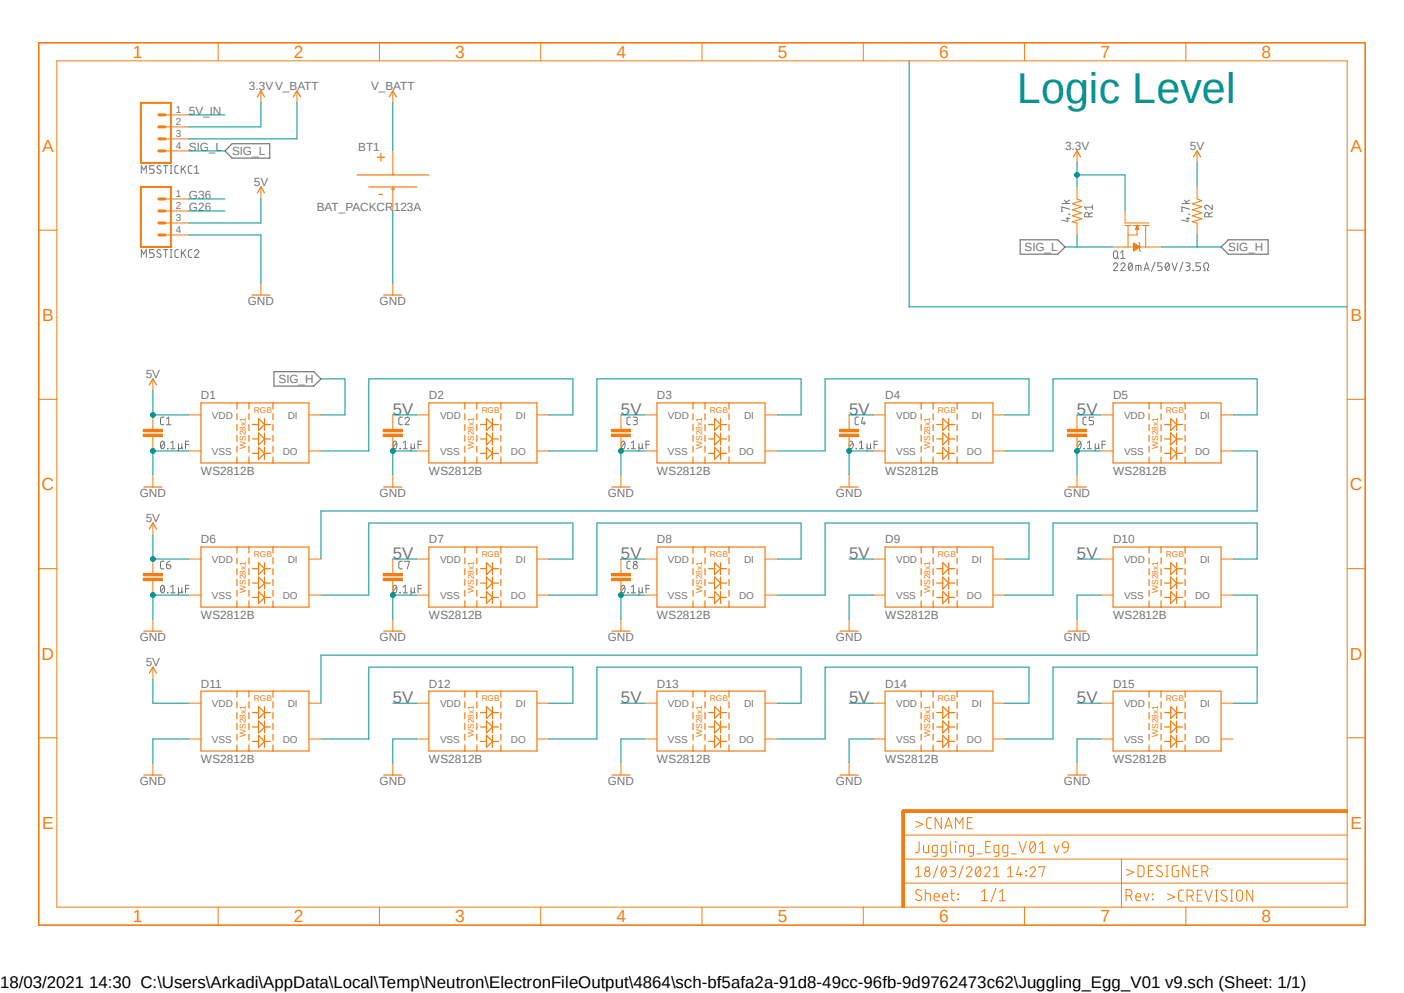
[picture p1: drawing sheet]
<svg xmlns="http://www.w3.org/2000/svg" width="297mm" height="210mm" viewBox="0 0 297 210" stroke-linecap="round" stroke-linejoin="round" font-family="sans-serif">
<path d="M7.9 8.8l281.2 187.2M289.1 8.8l-281.2 187.2" fill="none" stroke="#fff" stroke-width=".21"/>
<g fill="none" stroke="#757575" stroke-width=".21">
<path d="M29.9 36.7v-1.6l.5 .8 .5-.8v1.6M32.6 35.1h-.9v.7h.5a.45 .45 0 0 1 .4 .4 .45 .45 0 0 1-.4 .5h-.5M34 35.2l-.2-.1a.4 .4 0 0 0-.5 .1 .4 .4 0 0 0 .1 .5l.5 .3a.37 .37 0 0 1 .2 .4 .37 .37 0 0 1-.4 .3l-.5-.3M34.6 35.1h.9M35.1 35.1v1.6M36 36.7h.4M36 35.1h.4M36.2 35.1v1.6M37.7 35.1h-.5l-.2 .3v1.1l.7 .2M38.4 35.1v1.6M38.7 35.7l.6 1M39.3 35.1l-.9 .9"/>
<path d="M40.6 35.1h-.6l-.2 .3 .1 1.1 .7 .2M41.1 36.7h1M41.1 35.4l.5-.3v1.6M29.9 54.4v-1.6l.5 .9 .5-.9v1.6M32.6 52.8h-.9v.7h.5a.47 .47 0 0 1 .4 .5 .47 .47 0 0 1-.4 .4h-.5M34 53a.39 .39 0 0 0-.6-.1 .39 .39 0 0 0 0 .6l.5 .3a.37 .37 0 0 1 .2 .4 .37 .37 0 0 1-.4 .2l-.5-.2M34.6 52.8h.9M35.1 52.8v1.6M36 54.4h.4M36 52.8h.4M36.2 52.8v1.6M37.7 52.8l-.5 .1-.2 .3v1.1l.7 .1"/>
<path d="M38.4 52.8v1.6M38.7 53.4l.6 1M39.3 52.8l-.9 1M40.6 52.8l-.6 .1-.2 .3 .1 1.1 .7 .1M41.1 53.2a.44 .44 0 0 1 .7-.4 .44 .44 0 0 1 .1 .7l-.8 .9h1M224.6 43.1h1.7M225.2 42.3l.5 .8M225.5 46.2h.8M225.9 46v.9l-1.3-.4M226.1 45.3l.2 .1zM226.3 44.2l-1.7-.4v.9h.2M226.3 42.3l-.8 .5"/>
<path d="M230.3 45.8v-.4a.44 .44 0 0 0-.6-.4l-.3 .4v.4h1.7M231.1 44.9l-.8 .4M231.1 43.8h-1.7l.4 .5M231.1 43.4v.9M235.5 56a.44 .44 0 0 1 .7-.4 .44 .44 0 0 1 .1 .7l-.8 .9h.9M235.8 53.1a.44 .44 0 0 1 .6 .4v.7a.44 .44 0 0 1-.6 .4l-.3-.4v-.7zM236.3 54.3l.3 .4M237.1 53.4l.4-.4v1.7M237.1 54.7h.9M237.1 56a.44 .44 0 0 1 .6-.4 .44 .44 0 0 1 .2 .7l-.8 .9h.9M238.9 55.7l.2-.1a1.02 1.02 0 0 1 0 1.6 1.02 1.02 0 0 1-.2-1.5zM239.5 56l-.7 .9"/>
<path d="M240.3 57.2v-1.1l1 .1 .1 1M240.8 56.1v1.1M242 57.2l.6-1.6 .5 1.6M242.1 56.8h.9M244.3 55.4l-.7 2M245.8 55.6h-.9v.7h.5a.47 .47 0 0 1 .4 .5 .47 .47 0 0 1-.4 .4h-.5M246.8 55.7l.1-.1a.96 .96 0 0 1 0 1.6l-.3-.2a1.06 1.06 0 0 1 .2-1.3zM247.3 56l-.7 .9M247.9 55.6l.6 1.6 .5-1.6M250 43.1h1.6M250.3 55.4l-.7 2M250.6 42.3l.5 .8"/>
<path d="M250.9 55.6h.5a.36 .36 0 0 1 .4 .3 .36 .36 0 0 1-.4 .4h-.4M250.9 46.2h.7M251.3 56.3a.47 .47 0 0 1 .5 .5 .47 .47 0 0 1-.5 .4h-.4M251.3 46v.9l-1.3-.4M251.5 45.3l.1 .1zM251.6 44.2l-1.6-.4v.9h.2M251.6 42.3l-.7 .5M252.3 57.1l.1 .1zM254 55.6h-1v.7h.6a.47 .47 0 0 1 .4 .5 .47 .47 0 0 1-.4 .4h-.6M254.6 57.2h.3v-.4a.62 .62 0 0 1-.2-1 .62 .62 0 0 1 1 0 .62 .62 0 0 1-.3 1v.4h.3M255.7 45.8v-.4a.45 .45 0 0 0-.3-.5 .45 .45 0 0 0-.5 .3l-.1 .6h1.7M256.5 43.4v.9l-.9-.8a.44 .44 0 0 0-.7 .1 .44 .44 0 0 0 .3 .7"/>
<path d="M256.5 44.9l-.8 .4M34.2 93.3h.2a.93 .93 0 0 1 0 1.6 .98 .98 0 0 1-.2-1.6zM34.7 88.2l-.6 .1-.1 .3v1.1l.7 .1M34.8 93.6l-.8 1M35.2 89.8h1M35.2 88.6l.5-.4v1.6M35.4 94.8l.1 .1zM36.1 94.9h.9M36.1 93.6l.5-.3v1.6M37.8 94.6a.36 .36 0 0 0 .3 .3 .36 .36 0 0 0 .4-.3M37.8 93.9v1.6M38.5 93.9v.8l.2 .2"/>
<path d="M39.2 94h.8M40 93.3h-.8v1.6M83.4 93.3h.2a.98 .98 0 0 1 0 1.6 1.02 1.02 0 0 1-.2-1.6zM83.9 93.6l-.7 1M84.6 94.8l.1 .1zM85.1 88.2l-.5 .1-.2 .3 .1 1.1 .6 .1M85.3 94.9h.9M85.3 93.6l.4-.3v1.6M85.7 88.6a.45 .45 0 0 1 .6-.4 .45 .45 0 0 1 .1 .7l-.7 .9h.9M87 94.6a.36 .36 0 0 0 .3 .3 .36 .36 0 0 0 .4-.3M87 93.9v1.6M87.7 93.9v.9l.1 .1"/>
<path d="M88.4 94h.8M89.2 93.3h-.8v1.6M131.6 93.3h.2a.93 .93 0 0 1 0 1.6 .98 .98 0 0 1-.2-1.6zM132.2 93.6l-.8 1M132.8 94.8l.1 .1zM133.3 88.2l-.5 .1-.2 .3 .1 1.1 .6 .1M133.5 94.9h1M133.5 93.6l.5-.3v1.6M133.9 88.2l.8 .1a.37 .37 0 0 1 .1 .4 .37 .37 0 0 1-.3 .2h-.4M134.4 88.9l.2 .1a.46 .46 0 0 1 .2 .5 .46 .46 0 0 1-.4 .3h-.5M135.2 94.6a.36 .36 0 0 0 .3 .3 .36 .36 0 0 0 .4-.3M135.2 93.9v1.6"/>
<path d="M135.9 93.9v.8l.2 .2M136.7 94h.7M137.4 93.3h-.7v1.6M179.8 93.3h.2a.93 .93 0 0 1 0 1.6 1.02 1.02 0 0 1-.2-1.6zM180.4 93.6l-.7 1M181.1 94.8l.1 .1zM181.6 88.2l-.5 .1-.2 .3v1.1l.7 .1M181.8 94.9h.9M181.8 93.6l.4-.3v1.6M182.5 88.2l-.3 1.3h.9M182.8 89.1v.7M183.4 94.6l.1 .1a.37 .37 0 0 0 .4 .2 .37 .37 0 0 0 .2-.3"/>
<path d="M183.4 93.9v1.6M184.1 93.9v.8l.2 .2M184.9 94h.7M185.6 93.3h-.7v1.6M228.1 93.3h.2a.98 .98 0 0 1 0 1.6 1.02 1.02 0 0 1-.2-1.6zM228.6 93.6l-.7 1M229.3 94.8l.1 .1zM229.8 88.2l-.5 .1-.2 .3 .1 1.1 .6 .1M230 94.9h.9M230 93.6l.5-.3v1.6M231.4 88.2h-1v.7l.7 .1 .3 .3-.3 .5h-.7M231.7 94.6a.36 .36 0 0 0 .4 .3 .36 .36 0 0 0 .3-.3"/>
<path d="M231.7 93.9v1.6M232.4 93.9v.9l.2 .1M233.1 94h.7M233.8 93.3h-.7v1.6M34.7 118.7h-.6l-.1 .3v1.1l.7 .2M35.2 119.4l.8 .1a.47 .47 0 0 1-.1 .7 .47 .47 0 0 1-.7-.4zM36 118.7a.72 .72 0 0 0-.8 .7M85.1 118.7h-.5l-.2 .3 .1 1.1 .6 .2M85.7 118.9v-.2h.9l-.5 1.6M133.3 118.7h-.5l-.2 .3 .1 1.1 .6 .2M34.2 123.8h.2a.93 .93 0 0 1 0 1.6 .98 .98 0 0 1-.2-1.6zM34.8 124.1l-.8 .9"/>
<path d="M35.4 125.3l.1 .1zM36.1 124.1l.5-.3v1.6M36.1 125.4h.9M37.8 125a.36 .36 0 0 0 .3 .4 .36 .36 0 0 0 .4-.4M37.8 124.3v1.6M38.5 124.3v.9l.2 .2M39.2 124.5h.8M40 123.8h-.8v1.6M83.4 123.8h.2a.98 .98 0 0 1 0 1.6 1.02 1.02 0 0 1-.2-1.6zM83.9 124.1l-.7 .9M84.6 125.3l.1 .1zM85.3 124.1l.4-.3v1.6"/>
<path d="M85.3 125.4h.9M87 125v.2a.37 .37 0 0 0 .4 .2 .37 .37 0 0 0 .3-.4M87 124.3v1.6M87.7 124.3v1l.1 .1M88.4 124.5h.8M89.2 123.8h-.8v1.6M131.6 123.8h.2a.93 .93 0 0 1 0 1.6 .98 .98 0 0 1-.2-1.6zM132.2 124.1l-.8 .9M132.8 125.3l.1 .1zM133.5 124.1l.5-.3v1.6M133.5 125.4h1M135.2 125a.36 .36 0 0 0 .3 .4 .36 .36 0 0 0 .4-.4"/>
<path d="M135.2 124.3v1.6M135.9 124.3v.9l.2 .2M136.7 124.5h.7M137.4 123.8h-.7v1.6"/>
<circle cx="134.4" cy="119.9" r=".46"/>
<circle cx="134.4" cy="119.1" r=".37"/>
</g>
<path d="M47.6 31.9l1.5-1.5h8v3h-8zM215.8 50.7h8l1.5 1.5-1.5 1.6h-8zM258.3 52.2l1.5-1.5h8.5v3.1h-8.5zM58 78.6h8.4l1.5 1.5-1.5 1.6h-8.4z" fill="none" stroke="#757575" stroke-width=".25"/>
<g fill="none" stroke="#f57c10" stroke-width=".25">
<path d="M42.5 85.2h22.9v12.7h-22.9zM50.1 85.2v1.3M50.1 87.5v1.3M50.1 89.8v1.3M50.1 92.1v1.2M50.1 94.4v1.2M50.1 96.6v1.3M52.7 85.2v1.3M52.7 87.5v1.3M52.7 89.8v1.3M52.7 92.1v1.2M52.7 94.4v1.2"/>
<path d="M52.7 96.6v1.3M53.4 92.8h1.3M53.4 95.9h1.3M53.4 89.8h1.3M54.7 88.5l1.3 1.3-1.3 1.3zM54.7 91.6l1.3 1.2-1.3 1.3zM54.7 94.6l1.3 1.3-1.3 1.3zM56 88.5v2.6M56 91.6v2.5M56 94.6v2.6M56 92.8h1.2M56 95.9h1.2"/>
<path d="M56 89.8h1.2M57.7 85.2v1.3M57.7 87.5v1.3M57.7 89.8v1.3M57.7 92.1v1.2M57.7 94.4v1.2M57.7 96.6v1.3M90.7 85.2h22.9v12.7h-22.9zM98.3 85.2v1.3M98.3 87.5v1.3M98.3 89.8v1.3M98.3 92.1v1.2"/>
<path d="M98.3 94.4v1.2M98.3 96.6v1.3M100.9 85.2v1.3M100.9 87.5v1.3M100.9 89.8v1.3M100.9 92.1v1.2M100.9 94.4v1.2M100.9 96.6v1.3M101.6 92.8h1.3M101.6 95.9h1.3M101.6 89.8h1.3M102.9 88.5l1.3 1.3-1.3 1.3z"/>
<path d="M102.9 91.6l1.3 1.2-1.3 1.3zM102.9 94.6l1.3 1.3-1.3 1.3zM104.2 92.8h1.3M104.2 95.9h1.3M104.2 89.8h1.3M104.2 88.5v2.6M104.2 91.6v2.5M104.2 94.6v2.6M106 85.2v1.3M106 87.5v1.3M106 89.8v1.3M106 92.1v1.2"/>
<path d="M106 94.4v1.2M106 96.6v1.3"/>
</g>
<path d="M40 87.8h2.5M40 95.4h2.5M65.4 87.8h2.5M65.4 95.4h2.5M88.2 87.8h2.5M88.2 95.4h2.5M113.6 87.8h2.5M113.6 95.4h2.5" fill="none" stroke="#f57c10" stroke-width=".21"/>
<path d="M190.8 171.5h.5v20.4h-.5z" fill-rule="evenodd" fill="#f57c10"/>
<path d="M190.8 171.5h.5v20.4h-.5z" fill="none" stroke="#f57c10" stroke-width=".21"/>
<path d="M191 171.2h94v.6h-94z" fill-rule="evenodd" fill="#f57c10"/>
<g fill="none" stroke="#f57c10" stroke-width=".21">
<path d="M12 12.9h273v179h-273zM46.1 9.1v3.8M80.3 9.1v3.8M114.4 9.1v3.8M148.5 9.1v3.8M182.6 9.1v3.8M216.7 9.1v3.8M250.9 9.1v3.8M8.2 48.7h3.8M235.5 52.2h4.3M238 44.6v2.6h5.1M238 47.7h1.3"/>
<path d="M238.6 47.7v4.5M239.7 47.7h1.5M240.5 48.5v1.2h-1.9M240.9 51.3l.2 .2v1.5l.2 .2M241.1 52.2h4.5M241.6 47.7h1.5M242.4 47.7v4.5M285 48.7h3.8M8.2 84.5h3.8M285 84.5h3.8M8.2 120.3h3.8M285 120.3h3.8"/>
<path d="M8.2 156h3.8M285 156h3.8M191 171.2h94v.6h-94zM191.1 176.6h93.9M193.7 173.7l1.5 .6-1.5 .7M194.4 178v1.8a.56 .56 0 0 1-.7 .5M195.4 178.8v1.2l.3 .3h.7v-1.5M197.1 172.9l-.8 .1-.3 .4 .2 1.7 .9 .2M199.1 172.9v2.4l-1.3-2.4v2.4M199.9 175.3l.8-2.4 .7 2.4M200.1 174.7h1.1M201 178v2l.3 .3h.2"/>
<path d="M202.1 178l.1 .1zM202.1 175.3v-2.4l.8 1.3 .8-1.3v2.4M202.1 178.8v1.5M204.6 173.9h.8M205.7 172.9h-1.1v2.4h1.1M208.5 179h.8M209.5 178h-1v2.3h1M215.6 178l.7 2.3 .8-2.3M218.1 178.1h.5a1.47 1.47 0 0 1-.2 2.2l-.4-.3a1.85 1.85 0 0 1 .1-1.9zM218.9 178.5l-1 1.3M219.9 178.5l.6-.5v2.3M223 178.8l.5 1.5 .5-1.5"/>
<path d="M224.8 178.4a.65 .65 0 0 1 .7-.4 .65 .65 0 0 1 .5 .6v.7h-.7a.62 .62 0 0 1-.5-.9zM226 179.3a.98 .98 0 0 1-1 1M46.1 191.9v3.8M80.3 191.9v3.8M114.4 191.9v3.8M148.5 191.9v3.8M182.6 191.9v3.8M191.1 186.8h93.9M191.1 181.7h93.9M193.7 185.4h1.1M193.7 183.8l.6-.5v2.1M194.9 188.3a.61 .61 0 0 0-.8-.1 .61 .61 0 0 0-.3 .7 1.75 1.75 0 0 1 1.2 1l-.1 .3a.75 .75 0 0 1-1.2 0"/>
<path d="M195.7 188.9h.7l.3 .2 .1 1.4M195.7 188.1v2.4M197.6 189.7h1.1a.55 .55 0 0 0-.4-.8 .55 .55 0 0 0-.7 .5l.1 .9 .3 .2h.7M198.3 180.3h-.7l-.3-.2-.1-.9 .2-.4h.9v1.9l-.2 .4h-.7M198.4 183.1l-1 2.6M199.3 183.5a.41 .41 0 0 1 .4-.2 .41 .41 0 0 1 .3 .3 1.36 1.36 0 0 1-.4 1.8h-.1a1.47 1.47 0 0 1-.2-1.9zM199.4 189.7h1.1a.55 .55 0 0 0-.4-.8 .55 .55 0 0 0-.7 .5l.1 .9 .3 .2h.7M200.1 183.8l-.9 1.2M200.2 180.3h-.9l-.1-.2-.1-.9 .2-.4h.9v1.9l-.2 .4h-.7M201 183.3h.7a.47 .47 0 0 1 .4 .5 .47 .47 0 0 1-.4 .4h-.5M201.1 188.9h.8M201.3 188.1v2l.2 .3 .4 .1"/>
<path d="M201.5 184.2a.59 .59 0 0 1 .7 .6 .59 .59 0 0 1-.7 .6h-.5M202.6 189.1l.1 .1zM202.6 190.2l.1 .1zM203 180.3v-1.5h.9l.1 .2v1.3M203.8 183.1l-1 2.6M204.4 183.8a.57 .57 0 0 1 .8-.5 .57 .57 0 0 1 .2 .9l-1 1.2h1.2M206 180.3h-.7l-.4-.2v-.9l.2-.4h.9v1.9l-.3 .4h-.7M206.5 183.6l.1-.1a.4 .4 0 0 1 .4-.2 .4 .4 0 0 1 .3 .3 1.48 1.48 0 0 1-.2 1.8h-.3a1.48 1.48 0 0 1-.3-1.8zM206.7 180.6h1M207.4 183.8l-.9 1.2M207.6 190.5h1.4M207.6 188.7l.7-.6v2.4"/>
<path d="M208.3 183.8a.57 .57 0 0 1 .8-.5 .57 .57 0 0 1 .2 .9l-1 1.2h1.1M210.2 185.4h1.2M210.2 183.8l.6-.5v2.1M210.7 187.9l-1.1 2.9M211.3 180.3h-.9l-.1-.2v-.9l.1-.4h.9v1.9l-.2 .4h-.7M211.4 190.5h1.3M211.4 188.7l.6-.6v2.4M213.1 185.4h1.2M213.1 183.8l.6-.5v2.1M213.2 180.3h-.7l-.3-.2-.1-.9 .2-.4h.9v1.9l-.2 .4h-.7M214 180.6h1M215.5 183.3l-.4 1.7h1.1"/>
<path d="M215.9 184.5v.9M216.7 191.9v3.8M217 184.2l.1 .1zM217 185.1l.1 .2zM217.9 183.8a.57 .57 0 0 1 .8-.5 .57 .57 0 0 1 .2 .9l-1 1.2h1.1M219.8 183.6v-.3h1.2l-.6 2.1M219.9 180.3h1.2M237.2 181.7v10.2M238.2 189.4h.6a.66 .66 0 0 0 .7-.6 .66 .66 0 0 0-.7-.7h-.6v2.4M238.3 183.9l1.6 .6-1.6 .7M239 189.4l.5 1.1M240.3 189.7h1a.54 .54 0 0 0-.4-.8 .54 .54 0 0 0-.6 .5v.9l.4 .2h.6"/>
<path d="M240.7 183.1h.7a.59 .59 0 0 1 .6 .6v1a.65 .65 0 0 1-.6 .7h-.7zM242 188.9l.5 1.6 .6-1.6M243 184.1h.8M243.8 190.2l.1 .1zM243.8 189.1l.1 .1zM244 183.1h-1v2.3h1M245.8 183.3l-.3-.2a.53 .53 0 0 0-.7 .2 .53 .53 0 0 0 .1 .7l.8 .4a.58 .58 0 0 1 0 .9 .58 .58 0 0 1-.8 0l-.3-.2M246.6 183.1h.5M246.6 185.4h.5M246.9 183.1v2.3M247 189l1.5 .7-1.5 .6M249.3 183.1h-1.1l-.2 .2v1.6a.51 .51 0 0 0 .5 .5h.8v-1.3h-.4"/>
<path d="M250.4 188.3h-.8l-.3 .5v1.4l.3 .3 .8 .1M250.9 191.9v3.8M251.1 189.5h.7a.64 .64 0 0 0 .7-.6 .64 .64 0 0 0-.7-.6h-.7v2.3M251.5 183.1v2.3l-1.3-2.3v2.3M251.9 189.5l.5 1.1M252.4 184.1h.8M253.3 189.3h.8M253.4 183.1h-1v2.3h1M254.3 184.4h.6a.64 .64 0 0 0 .6-.7 .64 .64 0 0 0-.6-.6h-.6v2.3M254.3 188.3h-1v2.3h1M254.9 188.3l.8 2.3 .8-2.3M255 184.4l.5 1"/>
<path d="M257.1 190.6h.5M257.1 188.3h.5M257.3 188.3v2.3M259.5 188.4l-.8-.1a.51 .51 0 0 0-.4 .4 .51 .51 0 0 0 .3 .5l.7 .4a.58 .58 0 0 1 .1 .9 .58 .58 0 0 1-.9-.1l-.2-.2M260.3 190.6h.5M260.3 188.3h.5M260.6 188.3v2.3M261.6 188.6a.65 .65 0 0 1 .8-.4 .65 .65 0 0 1 .4 .7v1a.64 .64 0 0 1-.6 .7 .64 .64 0 0 1-.6-.7zM265 188.3v2.3l-1.3-2.3v2.3"/>
<circle cx="196.2" cy="183.8" r=".47"/>
<circle cx="196.2" cy="184.8" r=".59"/>
</g>
<path d="M192.3 171.5h-1.2v1.3" fill="none" stroke="#f57c10" stroke-width=".64"/>
<path d="M8.2 9.1h280.6v186.6h-280.6z" fill="none" stroke="#f57c10" stroke-width=".34"/>
<path d="M239.8 51.4l1.5 .8-1.5 .9z" fill-rule="evenodd" fill="#f57c10"/>
<path d="M239.8 51.4l1.5 .8-1.5 .9z" fill="none" stroke="#f57c10" stroke-width=".21"/>
<path d="M240.5 47.6h.1l.3 1h-.7z" fill-rule="evenodd" fill="#f57c10"/>
<path d="M227.8 39.5v2.6l1.1 .4-2.1 .6 2.1 .6-2.1 .7 2.1 .6-2.1 .6 2.1 .7-2.1 .6 1 .3v2.5M227.8 31.9v2.6M253.2 39.5v2.6l1.1 .4-2.1 .6 2.1 .6-2.1 .7 2.1 .6-2.1 .6 2.1 .7-2.1 .6 1 .3v2.5M253.2 31.9v2.6M55.2 59.9v2.5M240.5 47.6h.1l.3 1h-.7zM32.3 90.3v.5M32.3 92.3v.5" fill="none" stroke="#f57c10" stroke-width=".21"/>
<path d="M227.1 33.2l.7-1.3 .8 1.3M252.5 33.2l.7-1.3 .8 1.3M53.3 62.4h3.8" fill="none" stroke="#f57c10" stroke-width=".25"/>
<path d="M30.3 91.8h4.1v.5h-4.1z" fill-rule="evenodd" fill="#f57c10"/>
<path d="M30.3 91.8h4.1v.5h-4.1z" fill="none" stroke="#f57c10" stroke-width=".21"/>
<path d="M30.3 90.8h4.1v.5h-4.1z" fill-rule="evenodd" fill="#f57c10"/>
<path d="M30.3 90.8h4.1v.5h-4.1zM32.3 87.8v2.5M32.3 92.8v2.6M83.1 90.3v.5M83.1 92.3v.5" fill="none" stroke="#f57c10" stroke-width=".21"/>
<path d="M81.1 90.8h4v.5h-4z" fill-rule="evenodd" fill="#f57c10"/>
<path d="M81.1 90.8h4v.5h-4z" fill="none" stroke="#f57c10" stroke-width=".21"/>
<path d="M81.1 91.8h4v.5h-4z" fill-rule="evenodd" fill="#f57c10"/>
<path d="M32.3 80.1v2.6M81.1 91.8h4v.5h-4zM83.1 87.8v2.5M83.1 92.8v2.6M131.4 90.3v.5M131.4 92.3v.5M136.4 87.8h2.6M136.4 95.4h2.6M161.8 87.8h2.6M161.8 95.4h2.6M32.3 100.5v2.5M83.1 100.5v2.5" fill="none" stroke="#f57c10" stroke-width=".21"/>
<g fill="none" stroke="#f57c10" stroke-width=".25">
<path d="M31.6 81.4l.7-1.3 .8 1.3M139 85.2h22.8v12.7h-22.8zM146.6 85.2v1.3M146.6 87.5v1.3M146.6 89.8v1.3M146.6 92.1v1.2M146.6 94.4v1.2M146.6 96.6v1.3M149.1 85.2v1.3M149.1 87.5v1.3M149.1 89.8v1.3M149.1 92.1v1.2"/>
<path d="M149.1 94.4v1.2M149.1 96.6v1.3M149.9 92.8h1.3M149.9 95.9h1.3M149.9 89.8h1.3M151.2 88.5l1.2 1.3-1.2 1.3zM151.2 91.6l1.2 1.2-1.2 1.3zM151.2 94.6l1.2 1.3-1.2 1.3zM152.4 88.5v2.6M152.4 91.6v2.5M152.4 94.6v2.6M152.4 92.8h1.3"/>
<path d="M152.4 95.9h1.3M152.4 89.8h1.3M154.2 85.2v1.3M154.2 87.5v1.3M154.2 89.8v1.3M154.2 92.1v1.2M154.2 94.4v1.2M154.2 96.6v1.3M30.4 103h3.8M81.2 103h3.8"/>
</g>
<path d="M129.3 90.8h4.1v.5h-4.1z" fill-rule="evenodd" fill="#f57c10"/>
<path d="M129.3 90.8h4.1v.5h-4.1z" fill="none" stroke="#f57c10" stroke-width=".21"/>
<path d="M129.3 91.8h4.1v.5h-4.1z" fill-rule="evenodd" fill="#f57c10"/>
<path d="M129.3 91.8h4.1v.5h-4.1zM131.4 87.8v2.5M131.4 92.8v2.6M179.6 90.3v.5M179.6 92.3v.5M184.7 87.8h2.5M184.7 95.4h2.5M210.1 87.8h2.5M210.1 95.4h2.5M131.4 100.5v2.5" fill="none" stroke="#f57c10" stroke-width=".21"/>
<g fill="none" stroke="#f57c10" stroke-width=".25">
<path d="M187.2 85.2h22.9v12.7h-22.9zM194.9 85.2v1.3M194.9 87.5v1.3M194.9 89.8v1.3M194.9 92.1v1.2M194.9 94.4v1.2M194.9 96.6v1.3M197.4 85.2v1.3M197.4 87.5v1.3M197.4 89.8v1.3M197.4 92.1v1.2M197.4 94.4v1.2"/>
<path d="M197.4 96.6v1.3M198.2 92.8h1.2M198.2 95.9h1.2M198.2 89.8h1.2M199.4 88.5l1.3 1.3-1.3 1.3zM199.4 91.6l1.3 1.2-1.3 1.3zM199.4 94.6l1.3 1.3-1.3 1.3zM200.7 88.5v2.6M200.7 91.6v2.5M200.7 94.6v2.6M200.7 92.8h1.3M200.7 95.9h1.3"/>
<path d="M200.7 89.8h1.3M202.5 85.2v1.3M202.5 87.5v1.3M202.5 89.8v1.3M202.5 92.1v1.2M202.5 94.4v1.2M202.5 96.6v1.3M129.5 103h3.8"/>
</g>
<path d="M177.6 90.8h4.1v.5h-4.1z" fill-rule="evenodd" fill="#f57c10"/>
<path d="M177.6 90.8h4.1v.5h-4.1z" fill="none" stroke="#f57c10" stroke-width=".21"/>
<path d="M177.6 91.8h4.1v.5h-4.1z" fill-rule="evenodd" fill="#f57c10"/>
<path d="M177.6 91.8h4.1v.5h-4.1zM179.6 87.8v2.5M179.6 92.8v2.6M227.8 90.3v.5M227.8 92.3v.5M232.9 87.8h2.6M232.9 95.4h2.6M258.3 87.8h2.6M258.3 95.4h2.6M179.6 100.5v2.5" fill="none" stroke="#f57c10" stroke-width=".21"/>
<g fill="none" stroke="#f57c10" stroke-width=".25">
<path d="M235.5 85.2h22.8v12.7h-22.8zM243.1 85.2v1.3M243.1 87.5v1.3M243.1 89.8v1.3M243.1 92.1v1.2M243.1 94.4v1.2M243.1 96.6v1.3M245.6 85.2v1.3M245.6 87.5v1.3M245.6 89.8v1.3M245.6 92.1v1.2M245.6 94.4v1.2"/>
<path d="M245.6 96.6v1.3M246.4 92.8h1.2M246.4 95.9h1.2M246.4 89.8h1.2M247.6 88.5l1.3 1.3-1.3 1.3zM247.6 91.6l1.3 1.2-1.3 1.3zM247.6 94.6l1.3 1.3-1.3 1.3zM248.9 88.5v2.6M248.9 91.6v2.5M248.9 94.6v2.6M248.9 92.8h1.3M248.9 95.9h1.3"/>
<path d="M248.9 89.8h1.3M250.7 85.2v1.3M250.7 87.5v1.3M250.7 89.8v1.3M250.7 92.1v1.2M250.7 94.4v1.2M250.7 96.6v1.3M177.7 103h3.8"/>
</g>
<path d="M225.8 90.8h4.1v.5h-4.1z" fill-rule="evenodd" fill="#f57c10"/>
<path d="M225.8 90.8h4.1v.5h-4.1z" fill="none" stroke="#f57c10" stroke-width=".21"/>
<path d="M225.8 91.8h4.1v.5h-4.1z" fill-rule="evenodd" fill="#f57c10"/>
<g fill="none" stroke="#f57c10" stroke-width=".21">
<path d="M225.8 91.8h4.1v.5h-4.1zM227.8 87.8v2.5M227.8 92.8v2.6M40 118.2h2.5M65.4 118.2h2.5M88.2 118.2h2.5M113.6 118.2h2.5M227.8 100.5v2.5M32.3 120.8v.5M32.3 122.8v.5M40 125.9h2.5M65.4 125.9h2.5"/>
<path d="M88.2 125.9h2.5M113.6 125.9h2.5"/>
</g>
<g fill="none" stroke="#f57c10" stroke-width=".25">
<path d="M42.5 115.7h22.9v12.7h-22.9zM50.1 115.7v1.3M50.1 118v1.3M52.7 115.7v1.3M52.7 118v1.3M54.7 119l1.3 1.3-1.3 1.2zM56 119v2.5M57.7 115.7v1.3M57.7 118v1.3M90.7 115.7h22.9v12.7h-22.9zM98.3 115.7v1.3M98.3 118v1.3"/>
<path d="M100.9 115.7v1.3M100.9 118v1.3M102.9 119l1.3 1.3-1.3 1.2zM104.2 119v2.5M106 115.7v1.3M106 118v1.3M225.9 103h3.8M50.1 120.3v1.2M50.1 122.6v1.2M50.1 124.8v1.3M50.1 127.1v1.3M52.7 120.3v1.2"/>
<path d="M52.7 122.6v1.2M52.7 124.8v1.3M52.7 127.1v1.3M53.4 123.3h1.3M53.4 126.4h1.3M53.4 120.3h1.3M54.7 122l1.3 1.3-1.3 1.3zM54.7 125.1l1.3 1.3-1.3 1.2zM56 122v2.6M56 125.1v2.5M56 123.3h1.2M56 126.4h1.2"/>
<path d="M56 120.3h1.2M57.7 120.3v1.2M57.7 122.6v1.2M57.7 124.8v1.3M57.7 127.1v1.3M98.3 120.3v1.2M98.3 122.6v1.2M98.3 124.8v1.3M98.3 127.1v1.3M100.9 120.3v1.2M100.9 122.6v1.2M100.9 124.8v1.3"/>
<path d="M100.9 127.1v1.3M101.6 123.3h1.3M101.6 126.4h1.3M101.6 120.3h1.3M102.9 122l1.3 1.3-1.3 1.3zM102.9 125.1l1.3 1.3-1.3 1.2zM104.2 123.3h1.3M104.2 126.4h1.3M104.2 120.3h1.3M104.2 122v2.6M104.2 125.1v2.5M106 120.3v1.2"/>
<path d="M106 122.6v1.2M106 124.8v1.3M106 127.1v1.3"/>
</g>
<path d="M30.3 122.3h4.1v.5h-4.1z" fill-rule="evenodd" fill="#f57c10"/>
<path d="M30.3 122.3h4.1v.5h-4.1z" fill="none" stroke="#f57c10" stroke-width=".21"/>
<path d="M30.3 121.3h4.1v.5h-4.1z" fill-rule="evenodd" fill="#f57c10"/>
<path d="M32.3 118.2v2.6M30.3 121.3h4.1v.5h-4.1zM32.3 123.3v2.6M83.1 120.8v.5M83.1 122.8v.5" fill="none" stroke="#f57c10" stroke-width=".21"/>
<path d="M81.1 121.3h4v.5h-4z" fill-rule="evenodd" fill="#f57c10"/>
<path d="M81.1 121.3h4v.5h-4z" fill="none" stroke="#f57c10" stroke-width=".21"/>
<path d="M81.1 122.3h4v.5h-4z" fill-rule="evenodd" fill="#f57c10"/>
<path d="M32.3 110.6v2.6M83.1 118.2v2.6M136.4 118.2h2.6M161.8 118.2h2.6M32.3 130.9v2.6M81.1 122.3h4v.5h-4zM83.1 123.3v2.6M83.1 130.9v2.6M131.4 120.8v.5M131.4 122.8v.5M136.4 125.9h2.6M161.8 125.9h2.6" fill="none" stroke="#f57c10" stroke-width=".21"/>
<g fill="none" stroke="#f57c10" stroke-width=".25">
<path d="M31.6 111.9l.7-1.3 .8 1.3M139 115.7h22.8v12.7h-22.8zM146.6 115.7v1.3M146.6 118v1.3M149.1 115.7v1.3M149.1 118v1.3M151.2 119l1.2 1.3-1.2 1.2zM152.4 119v2.5M154.2 115.7v1.3M154.2 118v1.3M30.4 133.5h3.8M81.2 133.5h3.8"/>
<path d="M146.6 120.3v1.2M146.6 122.6v1.2M146.6 124.8v1.3M146.6 127.1v1.3M149.1 120.3v1.2M149.1 122.6v1.2M149.1 124.8v1.3M149.1 127.1v1.3M149.9 123.3h1.3M149.9 126.4h1.3M149.9 120.3h1.3M151.2 122l1.2 1.3-1.2 1.3z"/>
<path d="M151.2 125.1l1.2 1.3-1.2 1.2zM152.4 122v2.6M152.4 125.1v2.5M152.4 123.3h1.3M152.4 126.4h1.3M152.4 120.3h1.3M154.2 120.3v1.2M154.2 122.6v1.2M154.2 124.8v1.3M154.2 127.1v1.3"/>
</g>
<path d="M129.3 121.3h4.1v.5h-4.1z" fill-rule="evenodd" fill="#f57c10"/>
<path d="M129.3 121.3h4.1v.5h-4.1z" fill="none" stroke="#f57c10" stroke-width=".21"/>
<path d="M129.3 122.3h4.1v.5h-4.1z" fill-rule="evenodd" fill="#f57c10"/>
<g fill="none" stroke="#f57c10" stroke-width=".21">
<path d="M55.2 19.2v2.6M62.8 19.2v2.6M83.1 19.2v2.6M34.9 24.3h5.1M34.9 26.8h5.1M34.9 29.4h5.1M34.9 31.9h5.1M55.2 39.5v2.6M83.1 31.9v5.1M83.1 39.5v5.1M34.9 42.1h5.1M34.9 44.6h5.1"/>
<path d="M34.9 47.2h5.1M34.9 49.7h5.1M83.1 59.9v2.5M131.4 118.2v2.6M184.7 118.2h2.5M210.1 118.2h2.5M232.9 118.2h2.6M258.3 118.2h2.6M129.3 122.3h4.1v.5h-4.1zM131.4 123.3v2.6M131.4 130.9v2.6M179.6 130.9v2.6"/>
<path d="M184.7 125.9h2.5M210.1 125.9h2.5M227.8 130.9v2.6M232.9 125.9h2.6M258.3 125.9h2.6M32.3 141.1v2.5M40 148.7h2.5M40 156.3h2.5M65.4 148.7h2.5M65.4 156.3h2.5M88.2 148.7h2.5M88.2 156.3h2.5"/>
<path d="M113.6 148.7h2.5M113.6 156.3h2.5M136.4 148.7h2.6M136.4 156.3h2.6M161.8 148.7h2.6M161.8 156.3h2.6M184.7 148.7h2.5M184.7 156.3h2.5M210.1 148.7h2.5M210.1 156.3h2.5M232.9 148.7h2.6M232.9 156.3h2.6"/>
<path d="M258.3 148.7h2.6M258.3 156.3h2.6M32.3 161.4v2.5M83.1 161.4v2.5M131.4 161.4v2.5M179.6 161.4v2.5M227.8 161.4v2.5"/>
</g>
<g fill="none" stroke="#f57c10" stroke-width=".25">
<path d="M54.4 20.5l.8-1.3 .8 1.3M62.1 20.5l.7-1.3 .8 1.3M75.5 37h15.2M78 39.5h10.2M82.3 20.5l.8-1.3 .8 1.3M54.4 40.8l.8-1.3 .8 1.3M81.2 62.4h3.8M187.2 115.7h22.9v12.7h-22.9zM194.9 115.7v1.3M194.9 118v1.3M197.4 115.7v1.3M197.4 118v1.3"/>
<path d="M199.4 119l1.3 1.3-1.3 1.2zM200.7 119v2.5M202.5 115.7v1.3M202.5 118v1.3M235.5 115.7h22.8v12.7h-22.8zM243.1 115.7v1.3M243.1 118v1.3M245.6 115.7v1.3M245.6 118v1.3M247.6 119l1.3 1.3-1.3 1.2zM248.9 119v2.5M250.7 115.7v1.3"/>
<path d="M250.7 118v1.3M129.5 133.5h3.8M177.7 133.5h3.8M194.9 120.3v1.2M194.9 122.6v1.2M194.9 124.8v1.3M194.9 127.1v1.3M197.4 120.3v1.2M197.4 122.6v1.2M197.4 124.8v1.3M197.4 127.1v1.3M198.2 123.3h1.2"/>
<path d="M198.2 126.4h1.2M198.2 120.3h1.2M199.4 122l1.3 1.3-1.3 1.3zM199.4 125.1l1.3 1.3-1.3 1.2zM200.7 122v2.6M200.7 125.1v2.5M200.7 123.3h1.3M200.7 126.4h1.3M200.7 120.3h1.3M202.5 120.3v1.2M202.5 122.6v1.2M202.5 124.8v1.3"/>
<path d="M202.5 127.1v1.3M225.9 133.5h3.8M243.1 120.3v1.2M243.1 122.6v1.2M243.1 124.8v1.3M243.1 127.1v1.3M245.6 120.3v1.2M245.6 122.6v1.2M245.6 124.8v1.3M245.6 127.1v1.3M246.4 123.3h1.2M246.4 126.4h1.2"/>
<path d="M246.4 120.3h1.2M247.6 122l1.3 1.3-1.3 1.3zM247.6 125.1l1.3 1.3-1.3 1.2zM248.9 123.3h1.3M248.9 126.4h1.3M248.9 120.3h1.3M248.9 122v2.6M248.9 125.1v2.5M250.7 120.3v1.2M250.7 122.6v1.2M250.7 124.8v1.3M250.7 127.1v1.3"/>
<path d="M31.6 142.4l.7-1.3 .8 1.3M42.5 146.2h22.9v12.6h-22.9zM50.1 146.2v1.2M50.1 148.4v1.3M50.1 150.7v1.3M50.1 153v1.3M50.1 155.3v1.2M50.1 157.6v1.2M52.7 146.2v1.2M52.7 148.4v1.3M52.7 150.7v1.3M52.7 153v1.3"/>
<path d="M52.7 155.3v1.2M52.7 157.6v1.2M53.4 153.8h1.3M53.4 156.8h1.3M53.4 150.7h1.3M54.7 149.4l1.3 1.3-1.3 1.3zM54.7 152.5l1.3 1.3-1.3 1.2zM54.7 155.5l1.3 1.3-1.3 1.3zM56 149.4v2.6M56 152.5v2.5M56 155.5v2.6M56 153.8h1.2"/>
<path d="M56 156.8h1.2M56 150.7h1.2M57.7 146.2v1.2M57.7 148.4v1.3M57.7 150.7v1.3M57.7 153v1.3M57.7 155.3v1.2M57.7 157.6v1.2M90.7 146.2h22.9v12.6h-22.9zM98.3 146.2v1.2M98.3 148.4v1.3M98.3 150.7v1.3"/>
<path d="M98.3 153v1.3M98.3 155.3v1.2M98.3 157.6v1.2M100.9 146.2v1.2M100.9 148.4v1.3M100.9 150.7v1.3M100.9 153v1.3M100.9 155.3v1.2M100.9 157.6v1.2M101.6 153.8h1.3M101.6 156.8h1.3M101.6 150.7h1.3"/>
<path d="M102.9 149.4l1.3 1.3-1.3 1.3zM102.9 152.5l1.3 1.3-1.3 1.2zM102.9 155.5l1.3 1.3-1.3 1.3zM104.2 153.8h1.3M104.2 156.8h1.3M104.2 150.7h1.3M104.2 149.4v2.6M104.2 152.5v2.5M104.2 155.5v2.6M106 146.2v1.2M106 148.4v1.3M106 150.7v1.3"/>
<path d="M106 153v1.3M106 155.3v1.2M106 157.6v1.2M139 146.2h22.8v12.6h-22.8zM146.6 146.2v1.2M146.6 148.4v1.3M146.6 150.7v1.3M146.6 153v1.3M146.6 155.3v1.2M146.6 157.6v1.2M149.1 146.2v1.2M149.1 148.4v1.3"/>
<path d="M149.1 150.7v1.3M149.1 153v1.3M149.1 155.3v1.2M149.1 157.6v1.2M149.9 153.8h1.3M149.9 156.8h1.3M149.9 150.7h1.3M151.2 149.4l1.2 1.3-1.2 1.3zM151.2 152.5l1.2 1.3-1.2 1.2zM151.2 155.5l1.2 1.3-1.2 1.3zM152.4 153.8h1.3M152.4 156.8h1.3"/>
<path d="M152.4 150.7h1.3M152.4 149.4v2.6M152.4 152.5v2.5M152.4 155.5v2.6M154.2 146.2v1.2M154.2 148.4v1.3M154.2 150.7v1.3M154.2 153v1.3M154.2 155.3v1.2M154.2 157.6v1.2M187.2 146.2h22.9v12.6h-22.9zM194.9 146.2v1.2"/>
<path d="M194.9 148.4v1.3M194.9 150.7v1.3M194.9 153v1.3M194.9 155.3v1.2M194.9 157.6v1.2M197.4 146.2v1.2M197.4 148.4v1.3M197.4 150.7v1.3M197.4 153v1.3M197.4 155.3v1.2M197.4 157.6v1.2M198.2 153.8h1.2"/>
<path d="M198.2 156.8h1.2M198.2 150.7h1.2M199.4 149.4l1.3 1.3-1.3 1.3zM199.4 152.5l1.3 1.3-1.3 1.2zM199.4 155.5l1.3 1.3-1.3 1.3zM200.7 149.4v2.6M200.7 152.5v2.5M200.7 155.5v2.6M200.7 153.8h1.3M200.7 156.8h1.3M200.7 150.7h1.3M202.5 146.2v1.2"/>
<path d="M202.5 148.4v1.3M202.5 150.7v1.3M202.5 153v1.3M202.5 155.3v1.2M202.5 157.6v1.2M235.5 146.2h22.8v12.6h-22.8zM243.1 146.2v1.2M243.1 148.4v1.3M243.1 150.7v1.3M243.1 153v1.3M243.1 155.3v1.2M243.1 157.6v1.2"/>
<path d="M245.6 146.2v1.2M245.6 148.4v1.3M245.6 150.7v1.3M245.6 153v1.3M245.6 155.3v1.2M245.6 157.6v1.2M246.4 153.8h1.2M246.4 156.8h1.2M246.4 150.7h1.2M247.6 149.4l1.3 1.3-1.3 1.3zM247.6 152.5l1.3 1.3-1.3 1.2zM247.6 155.5l1.3 1.3-1.3 1.3z"/>
<path d="M248.9 149.4v2.6M248.9 152.5v2.5M248.9 155.5v2.6M248.9 153.8h1.3M248.9 156.8h1.3M248.9 150.7h1.3M250.7 146.2v1.2M250.7 148.4v1.3M250.7 150.7v1.3M250.7 153v1.3M250.7 155.3v1.2M250.7 157.6v1.2"/>
<path d="M30.4 163.9h3.8M81.2 163.9h3.8M129.5 163.9h3.8M177.7 163.9h3.8M225.9 163.9h3.8"/>
</g>
<path d="M29.8 39.5h6.4v12.7h-6.4zM29.8 21.8h6.4v12.7h-6.4z" fill="none" stroke="#f57c10" stroke-width=".42"/>
<path d="M33.6 29.4h1.3M33.6 26.8h1.3M33.6 24.3h1.3M33.6 31.9h1.3M33.6 47.2h1.3M33.6 44.6h1.3M33.6 42.1h1.3M33.6 49.7h1.3" fill="none" stroke="#f57c10" stroke-width=".64"/>
<path d="M40 31.9h7.6M227.8 34.5v5M227.8 37h10.2v7.6M225.3 52.2h10.2M227.8 49.7v2.5" fill="none" stroke="#009292" stroke-width=".21"/>
<circle cx="227.8" cy="37" r=".51" fill="#009292"/>
<g fill="none" stroke="#009292" stroke-width=".21">
<path d="M55.2 21.8v5h-15.2M253.2 34.5v5M245.6 52.2h12.7M253.2 49.7v2.5M32.3 82.7v5.1h7.7M67.9 80.1h5.1v7.7h-5.1"/>
<circle cx="227.8" cy="37" r=".51"/>
</g>
<circle cx="32.3" cy="87.8" r=".51" fill="#009292"/>
<g fill="none" stroke="#009292" stroke-width=".21">
<path d="M83.1 87.8h5.1M131.4 87.8h5M179.6 87.8h5.1M227.8 87.8h5.1M32.3 113.2v5h7.7"/>
<circle cx="32.3" cy="87.8" r=".51"/>
</g>
<circle cx="32.3" cy="118.2" r=".51" fill="#009292"/>
<g fill="none" stroke="#009292" stroke-width=".21">
<path d="M192.3 12.9v52h92.7M40 49.7h15.2v10.2M55.2 42.1v5.1h-15.2M40 95.4h-7.7v5.1M83.1 118.2h5.1M131.4 118.2h5M179.6 118.2h5.1M227.8 118.2h5.1M32.3 143.6v5.1h7.7M83.1 148.7h5.1M131.4 148.7h5M179.6 148.7h5.1"/>
<path d="M227.8 148.7h5.1"/>
<circle cx="32.3" cy="118.2" r=".51"/>
</g>
<circle cx="32.3" cy="95.4" r=".51" fill="#009292"/>
<g fill="none" stroke="#009292" stroke-width=".21">
<path d="M88.2 95.4h-5.1v5.1"/>
<circle cx="32.3" cy="95.4" r=".51"/>
</g>
<circle cx="83.1" cy="95.4" r=".51" fill="#009292"/>
<g fill="none" stroke="#009292" stroke-width=".21">
<path d="M136.4 95.4h-5v5.1"/>
<circle cx="83.1" cy="95.4" r=".51"/>
</g>
<circle cx="131.4" cy="95.4" r=".51" fill="#009292"/>
<g fill="none" stroke="#009292" stroke-width=".21">
<path d="M184.7 95.4h-5.1v5.1"/>
<circle cx="131.4" cy="95.4" r=".51"/>
</g>
<circle cx="179.6" cy="95.4" r=".51" fill="#009292"/>
<g fill="none" stroke="#009292" stroke-width=".21">
<path d="M232.9 95.4h-5.1v5.1"/>
<circle cx="179.6" cy="95.4" r=".51"/>
</g>
<circle cx="227.8" cy="95.4" r=".51" fill="#009292"/>
<g fill="none" stroke="#009292" stroke-width=".21">
<path d="M40 125.9h-7.7v5"/>
<circle cx="227.8" cy="95.4" r=".51"/>
</g>
<circle cx="32.3" cy="125.9" r=".51" fill="#009292"/>
<g fill="none" stroke="#009292" stroke-width=".21">
<path d="M88.2 125.9h-5.1v5"/>
<circle cx="32.3" cy="125.9" r=".51"/>
</g>
<circle cx="83.1" cy="125.9" r=".51" fill="#009292"/>
<g fill="none" stroke="#009292" stroke-width=".21">
<path d="M136.4 125.9h-5v5"/>
<circle cx="83.1" cy="125.9" r=".51"/>
</g>
<circle cx="131.4" cy="125.9" r=".51" fill="#009292"/>
<g fill="none" stroke="#009292" stroke-width=".21">
<path d="M40 24.3h7.6M62.8 21.8v7.6h-22.8M83.1 21.8v10.1M40 44.6h7.6M40 42.1h7.6M83.1 44.6v15.3M116.1 87.8h5.1v-7.7h-43.2v15.3h-10.1M164.4 87.8h5.1v-7.7h-43.2v15.3h-10.2M212.6 87.8h5.1v-7.7h-43.2v15.3h-10.1M260.9 87.8h5v-7.7h-43.1v15.3h-10.2M260.9 95.4h5v12.7h-198v10.1M116.1 118.2h5.1v-7.6h-43.2v15.3h-10.1"/>
<path d="M164.4 118.2h5.1v-7.6h-43.2v15.3h-10.2M212.6 118.2h5.1v-7.6h-43.2v15.3h-10.1M260.9 118.2h5v-7.6h-43.1v15.3h-10.2M184.7 125.9h-5.1v5M232.9 125.9h-5.1v5M260.9 125.9h5v12.7h-198v10.1M40 156.3h-7.7v5.1M88.2 156.3h-5.1v5.1M116.1 148.7h5.1v-7.6h-43.2v15.2h-10.1M136.4 156.3h-5v5.1M164.4 148.7h5.1v-7.6h-43.2v15.2h-10.2M184.7 156.3h-5.1v5.1"/>
<path d="M212.6 148.7h5.1v-7.6h-43.2v15.2h-10.1M232.9 156.3h-5.1v5.1M260.9 148.7h5v-7.6h-43.1v15.2h-10.2"/>
<circle cx="131.4" cy="125.9" r=".51"/>
</g>
<text font-size="9.1" fill="#009292" x="215.1" y="21.8">Logic Level</text>
<g font-size="3.7" fill="#f57c10">
<text x="28.1" y="12.3">1</text>
<text x="62.2" y="12.3">2</text>
<text x="96.3" y="12.3">3</text>
<text x="130.4" y="12.3">4</text>
<text x="164.5" y="12.3">5</text>
<text x="198.7" y="12.3">6</text>
<text x="232.8" y="12.3">7</text>
<text x="266.9" y="12.3">8</text>
<text x="8.9" y="32.1">A</text>
<text x="285.7" y="32.1">A</text>
<text x="8.9" y="67.9">B</text>
<text x="285.7" y="67.9">B</text>
<text x="8.8" y="103.7">C</text>
<text x="285.6" y="103.7">C</text>
<text x="8.8" y="139.5">D</text>
<text x="285.6" y="139.5">D</text>
<text x="8.9" y="175.3">E</text>
<text x="285.7" y="175.3">E</text>
<text x="28.1" y="195.1">1</text>
<text x="62.2" y="195.1">2</text>
<text x="96.3" y="195.1">3</text>
<text x="130.4" y="195.1">4</text>
<text x="164.5" y="195.1">5</text>
<text x="198.7" y="195.1">6</text>
<text x="232.8" y="195.1">7</text>
<text x="266.9" y="195.1">8</text>
</g>
<g font-size="3.6" fill="#f57c10">
<text x="79.6" y="34.5">+</text>
<text x="80" y="42.1">-</text>
</g>
<g font-size="3.6" fill="#757575">
<text x="83.1" y="87.8">5V</text>
<text x="131.4" y="87.8">5V</text>
<text x="179.6" y="87.8">5V</text>
<text x="227.8" y="87.8">5V</text>
<text x="83.1" y="118.2">5V</text>
<text x="131.4" y="118.2">5V</text>
<text x="179.6" y="118.2">5V</text>
<text x="227.8" y="118.2">5V</text>
<text x="83.1" y="148.7">5V</text>
<text x="131.4" y="148.7">5V</text>
<text x="179.6" y="148.7">5V</text>
<text x="227.8" y="148.7">5V</text>
</g>
<text font-size="3.6" x="0" y="208.9">18/03/2021 14:30 C:\Users\Arkadi\AppData\Local\Temp\Neutron\ElectronFileOutput\4864\sch-bf5afa2a-91d8-49cc-96fb-9d9762473c62\Juggling_Egg_V01 v9.sch (Sheet: 1/1)</text>
<g font-size="2.5" fill="#757575">
<text x="52.7" y="19">3.3VV_BATT</text>
<text x="78.5" y="19">V_BATT</text>
<text x="40" y="24.3">5V_IN</text>
<text x="40" y="31.9">SIG_L</text>
<text x="49.1" y="32.8">SIG_L</text>
<text x="75.8" y="31.9">BT1</text>
<text x="225.3" y="31.7">3.3V</text>
<text x="251.7" y="31.7">5V</text>
<text x="53.7" y="39.3">5V</text>
<text x="40" y="44.6">G26</text>
<text x="40" y="42.1">G36</text>
<text x="67" y="44.6">BAT_PACKCR123A</text>
<text x="216.8" y="53.1">SIG_L</text>
<text x="259.8" y="53.1">SIG_H</text>
<text x="52.4" y="64.4">GND</text>
<text x="80.3" y="64.4">GND</text>
<text x="30.8" y="79.9">5V</text>
<text x="58.9" y="81">SIG_H</text>
<text x="42.5" y="84.5">D1</text>
<text x="90.7" y="84.5">D2</text>
<text x="139" y="84.5">D3</text>
<text x="187.2" y="84.5">D4</text>
<text x="235.5" y="84.5">D5</text>
<text x="42.5" y="100.5">WS2812B</text>
<text x="90.7" y="100.5">WS2812B</text>
<text x="139" y="100.5">WS2812B</text>
<text x="187.2" y="100.5">WS2812B</text>
<text x="235.5" y="100.5">WS2812B</text>
<text x="29.5" y="105">GND</text>
<text x="80.3" y="105">GND</text>
<text x="128.6" y="105">GND</text>
<text x="176.8" y="105">GND</text>
<text x="225" y="105">GND</text>
<text x="30.8" y="110.4">5V</text>
<text x="42.5" y="114.9">D6</text>
<text x="90.7" y="114.9">D7</text>
<text x="139" y="114.9">D8</text>
<text x="187.2" y="114.9">D9</text>
<text x="235.5" y="114.9">D10</text>
<text x="42.5" y="130.9">WS2812B</text>
<text x="90.7" y="130.9">WS2812B</text>
<text x="139" y="130.9">WS2812B</text>
<text x="187.2" y="130.9">WS2812B</text>
<text x="235.5" y="130.9">WS2812B</text>
<text x="29.5" y="135.5">GND</text>
<text x="80.3" y="135.5">GND</text>
<text x="128.6" y="135.5">GND</text>
<text x="176.8" y="135.5">GND</text>
<text x="225.1" y="135.5">GND</text>
<text x="30.8" y="140.8">5V</text>
<text x="42.5" y="145.4">D11</text>
<text x="90.7" y="145.4">D12</text>
<text x="139" y="145.4">D13</text>
<text x="187.2" y="145.4">D14</text>
<text x="235.5" y="145.4">D15</text>
<text x="42.5" y="161.4">WS2812B</text>
<text x="90.7" y="161.4">WS2812B</text>
<text x="139" y="161.4">WS2812B</text>
<text x="187.2" y="161.4">WS2812B</text>
<text x="235.5" y="161.4">WS2812B</text>
<text x="29.5" y="165.9">GND</text>
<text x="80.3" y="165.9">GND</text>
<text x="128.6" y="165.9">GND</text>
<text x="176.8" y="165.9">GND</text>
<text x="225.1" y="165.9">GND</text>
</g>
<g font-size="2.1" fill="#757575">
<text x="37.2" y="24">1</text>
<text x="37.2" y="26.5">2</text>
<text x="37.2" y="29">3</text>
<text x="37.2" y="31.5">4</text>
<text x="37.2" y="41.7">1</text>
<text x="83.9" y="40.6" transform="rotate(-90 83.9 40.6)">+</text>
<text x="83.9" y="37.2" transform="rotate(-90 83.9 37.2)">-</text>
<text x="37.2" y="44.2">2</text>
<text x="37.2" y="46.8">3</text>
<text x="37.2" y="49.3">4</text>
<text x="44.8" y="88.5">VDD</text>
<text x="60.9" y="88.5">DI</text>
<text x="93.1" y="88.5">VDD</text>
<text x="109.1" y="88.5">DI</text>
<text x="141.3" y="88.5">VDD</text>
<text x="157.4" y="88.5">DI</text>
<text x="189.6" y="88.5">VDD</text>
<text x="205.6" y="88.5">DI</text>
<text x="237.8" y="88.5">VDD</text>
<text x="253.9" y="88.5">DI</text>
<text x="44.8" y="96.1">VSS</text>
<text x="59.8" y="96.1">DO</text>
<text x="93.1" y="96.1">VSS</text>
<text x="108.1" y="96.1">DO</text>
<text x="141.3" y="96.1">VSS</text>
<text x="156.3" y="96.1">DO</text>
<text x="189.6" y="96.1">VSS</text>
<text x="204.6" y="96.1">DO</text>
<text x="237.8" y="96.1">VSS</text>
<text x="252.8" y="96.1">DO</text>
<text x="44.8" y="119">VDD</text>
<text x="60.9" y="119">DI</text>
<text x="93.1" y="119">VDD</text>
<text x="109.1" y="119">DI</text>
<text x="141.3" y="119">VDD</text>
<text x="157.4" y="119">DI</text>
<text x="189.6" y="119">VDD</text>
<text x="205.6" y="119">DI</text>
<text x="237.8" y="119">VDD</text>
<text x="253.9" y="119">DI</text>
<text x="44.8" y="126.6">VSS</text>
<text x="59.8" y="126.6">DO</text>
<text x="93.1" y="126.6">VSS</text>
<text x="108.1" y="126.6">DO</text>
<text x="141.3" y="126.6">VSS</text>
<text x="156.3" y="126.6">DO</text>
<text x="189.6" y="126.6">VSS</text>
<text x="204.6" y="126.6">DO</text>
<text x="237.8" y="126.6">VSS</text>
<text x="252.8" y="126.6">DO</text>
<text x="44.8" y="149.5">VDD</text>
<text x="60.9" y="149.5">DI</text>
<text x="93.1" y="149.5">VDD</text>
<text x="109.1" y="149.5">DI</text>
<text x="141.3" y="149.5">VDD</text>
<text x="157.4" y="149.5">DI</text>
<text x="189.6" y="149.5">VDD</text>
<text x="205.6" y="149.5">DI</text>
<text x="237.8" y="149.5">VDD</text>
<text x="253.9" y="149.5">DI</text>
<text x="44.8" y="157.1">VSS</text>
<text x="59.8" y="157.1">DO</text>
<text x="93.1" y="157.1">VSS</text>
<text x="108.1" y="157.1">DO</text>
<text x="141.3" y="157.1">VSS</text>
<text x="156.3" y="157.1">DO</text>
<text x="189.6" y="157.1">VSS</text>
<text x="204.6" y="157.1">DO</text>
<text x="237.8" y="157.1">VSS</text>
<text x="252.8" y="157.1">DO</text>
</g>
<g font-size="1.8" fill="#f57c10">
<text x="53.7" y="87.3">RGB</text>
<text x="101.9" y="87.3">RGB</text>
<text x="150.2" y="87.3">RGB</text>
<text x="198.4" y="87.3">RGB</text>
<text x="246.6" y="87.3">RGB</text>
<text x="52" y="95" transform="rotate(-90 52 95)">WS28x1</text>
<text x="100.2" y="95" transform="rotate(-90 100.2 95)">WS28x1</text>
<text x="148.5" y="95" transform="rotate(-90 148.5 95)">WS28x1</text>
<text x="196.8" y="95" transform="rotate(-90 196.8 95)">WS28x1</text>
<text x="245" y="95" transform="rotate(-90 245 95)">WS28x1</text>
<text x="53.7" y="117.8">RGB</text>
<text x="101.9" y="117.8">RGB</text>
<text x="150.2" y="117.8">RGB</text>
<text x="198.4" y="117.8">RGB</text>
<text x="246.6" y="117.8">RGB</text>
<text x="52" y="125.5" transform="rotate(-90 52 125.5)">WS28x1</text>
<text x="100.2" y="125.5" transform="rotate(-90 100.2 125.5)">WS28x1</text>
<text x="148.5" y="125.5" transform="rotate(-90 148.5 125.5)">WS28x1</text>
<text x="196.8" y="125.5" transform="rotate(-90 196.8 125.5)">WS28x1</text>
<text x="245" y="125.5" transform="rotate(-90 245 125.5)">WS28x1</text>
<text x="53.7" y="148.3">RGB</text>
<text x="101.9" y="148.3">RGB</text>
<text x="150.2" y="148.3">RGB</text>
<text x="198.4" y="148.3">RGB</text>
<text x="246.6" y="148.3">RGB</text>
<text x="52" y="155.9" transform="rotate(-90 52 155.9)">WS28x1</text>
<text x="100.2" y="155.9" transform="rotate(-90 100.2 155.9)">WS28x1</text>
<text x="148.5" y="155.9" transform="rotate(-90 148.5 155.9)">WS28x1</text>
<text x="196.8" y="155.9" transform="rotate(-90 196.8 155.9)">WS28x1</text>
<text x="245" y="155.9" transform="rotate(-90 245 155.9)">WS28x1</text>
</g>
</svg>
